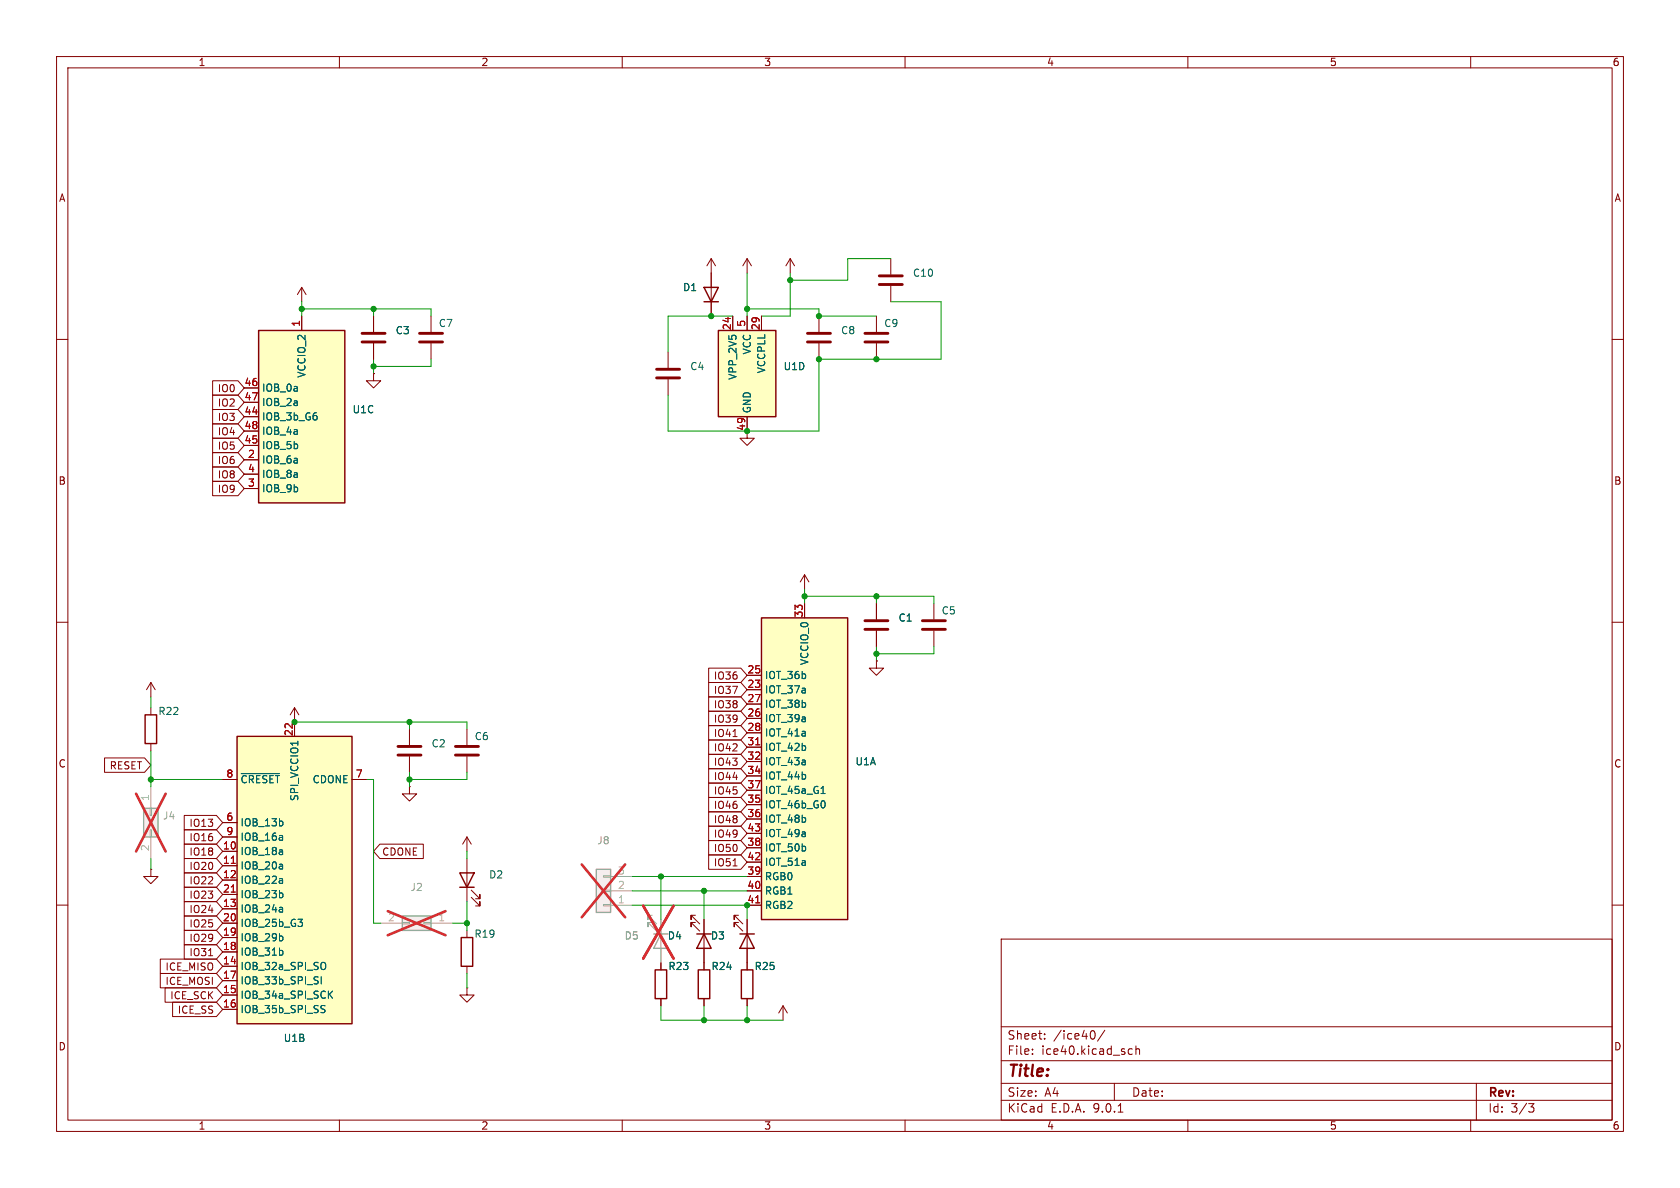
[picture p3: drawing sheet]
<svg xmlns="http://www.w3.org/2000/svg" width="297mm" height="210mm" viewBox="0 0 297 210" stroke-linecap="round" stroke-linejoin="round" font-family="sans-serif">
<g fill="none" stroke="#840000" stroke-width=".18">
<path d="M10 10h277v190h-277zM12 12h273v186h-273zM60 10v2M110 10v2M160 10v2M210 10v2M260 10v2M76.2 55.9v2.8M10 60h2M76.2 60.7v2.8M285 60h2M10 110h2"/>
<path d="M285 110h2M26.7 125.1v1.3M26.7 131.4v1.3M10 160h2M177 166h108v32h-108zM285 160h2M60 198v2M110 198v2M160 198v2M177 194.5h108M177 191.5h108M177 187.5h108"/>
<path d="M177 181.5h108M182.5 186.3v.1M182.5 185.5v.1M184.7 183.6v.1M184.7 182.8v.1M193.1 182.2a.81 .81 0 0 1 .6 .6 .81 .81 0 0 1-.3 .8l-.3 .1M195.3 182.1l-1.3 2M197 191.5v3M197.7 196.6h.8M199.5 186.3l.2 .1 .5-.1M200.2 185.5l-.5-.1-.2 .1M200.8 185.5l.2-.1 .4 .1 .1 .9"/>
<path d="M200.8 184.9v1.5M210 198v2M260 198v2M261 191.5v6.5M270.2 195.1h1l-.5 .6 .4 .1 .1 .5-.3 .3h-.4"/>
</g>
<path d="M74.2 58.9h4M74.2 60.5h4" fill="none" stroke="#840000" stroke-width=".51"/>
<path d="M25.7 126.4h2v5h-2z" fill="none" stroke="#840000" stroke-width=".25"/>
<path d="M127 58.4h10.2v15.3h-10.2z" fill="#ffffc2"/>
<path d="M127 58.4h10.2v15.3h-10.2z" fill="none" stroke="#840000" stroke-width=".25"/>
<path d="M129.5 55.9v2.5M132.1 55.9v2.5M134.6 55.9v2.5M144.8 55.9v2.8M157.5 45.7v2.8M157.5 50.5v2.8M132.1 73.7v3.8h1.2l-1.2 1.2-1.3-1.2h1.3M144.8 60.7v2.8M26.7 120.7l-.8 1.2M26.7 120.7l.7 1.2M26.7 120.7v2.5" fill="none" stroke="#840000" stroke-width=".18"/>
<path d="M142.7 58.9h4.1M155.4 48.8h4.1M155.4 50.3h4.1M142.7 60.5h4.1" fill="none" stroke="#840000" stroke-width=".51"/>
<path d="M105.4 153.7h2.5v7.6h-2.5z" fill="#f0f0f0"/>
<path d="M105.4 153.7h2.5v7.6h-2.5z" fill="none" stroke="#a1a1a1" stroke-width=".25"/>
<path d="M106.7 159.9h1.2v.2h-1.2zM106.7 157.4h1.2v.2h-1.2zM106.7 154.8h1.2v.3h-1.2zM107.9 157.5h3.9M107.9 154.9h3.9M107.9 160h3.9" fill="none" stroke="#a1a1a1" stroke-width=".18"/>
<path d="M102.8 152.8l7.7 9.3M110.5 152.8l-7.7 9.3" fill="none" stroke="#e12e31" stroke-width=".46"/>
<path d="M152.9 109.7h4.1M152.9 111.3h4.1M163.1 109.7h4M163.1 111.3h4" fill="none" stroke="#840000" stroke-width=".51"/>
<g fill="none" stroke="#840000" stroke-width=".18">
<path d="M125.7 45.7l-.7 1.3M125.7 45.7l.8 1.3M125.7 45.7v2.6M132.1 45.7l-.8 1.3M132.1 45.7l.7 1.3M132.1 45.7v2.6M139.7 45.7l-.8 1.3M139.7 45.7l.8 1.3M139.7 45.7v2.6M154.9 106.7v2.8M154.9 111.5v2.8M165.1 106.7v2.8"/>
<path d="M165.1 111.5v2.8"/>
</g>
<path d="M134.6 109.2h15.3v53.4h-15.3z" fill="#ffffc2"/>
<path d="M124.5 50.8h2.5l-1.3 2.5zM124.5 53.3h2.5M134.6 109.2h15.3v53.4h-15.3zM115.8 171.5h2.1v5h-2.1zM123.2 165.1h2.5M124.5 165.1l1.2 2.5h-2.5zM130.8 165.1h2.5M132.1 165.1l1.2 2.5h-2.5z" fill="none" stroke="#840000" stroke-width=".25"/>
<g fill="none" stroke="#840000" stroke-width=".18">
<path d="M53.3 50.8l-.7 1.3M53.3 50.8l.8 1.3M53.3 50.8v2.5M66 55.9v2.8M125.7 48.3v7.6M154.9 55.9v2.8M66 66v1.3h1.3l-1.3 1.3-1.2-1.3h1.2M66 66h.1M66 60.7v2.8M118.1 62.2v2.8M118.1 67.1v2.8M154.9 60.7v2.8"/>
<path d="M132.1 119.4h2.5M142.2 106.7v2.5M154.9 116.8v1.3h1.3l-1.3 1.3-1.2-1.3h1.2M154.9 116.8h.1M132.1 121.9h2.5M132.1 124.5h2.5M132.1 127h2.5M132.1 129.5h2.5M132.1 132.1h2.5M132.1 134.6h2.5M132.1 137.2h2.5M132.1 139.7h2.5"/>
<path d="M132.1 142.2h2.5M132.1 144.8h2.5M132.1 147.3h2.5M132.1 149.9h2.5M132.1 152.4h2.5M132.1 154.9h2.5M132.1 157.5h2.5M116.8 170.2v1.3M116.8 176.5v1.3M122.9 161.8h-.7v.8v-.8l1.5 1.5M122.9 163.1h-.7v.7v-.7l1.5 1.5M124.5 162.6v7.6"/>
<path d="M130.6 161.8h-.8v.8v-.8l1.5 1.5M130.6 163.1h-.8v.7v-.7l1.5 1.5M132.1 160h2.5M132.1 162.6v7.6"/>
</g>
<path d="M133.6 131.7h.7M133.6 159.6h.7" fill="none" stroke="#a90000" stroke-width=".18"/>
<path d="M145.1 140.3h.8" fill="none" stroke="#006464" stroke-width=".18"/>
<path d="M64 58.9h4.1M152.9 58.9h4.1M64 60.5h4.1M116.1 65.3h4M116.1 66.8h4M152.9 60.5h4.1" fill="none" stroke="#840000" stroke-width=".51"/>
<path d="M115.3 161.8h-.7v.8v-.8l1.5 1.5M115.3 163.1h-.7v.7v-.7l1.5 1.5M116.8 162.6v7.6" fill="none" stroke="#a1a1a1" stroke-width=".18"/>
<path d="M115.6 165.1h2.5M116.8 165.1l1.3 2.5h-2.5z" fill="none" stroke="#a1a1a1" stroke-width=".25"/>
<path d="M113.7 160.1l5.4 9.3M119.1 160.1l-5.4 9.3" fill="none" stroke="#e12e31" stroke-width=".46"/>
<path d="M45.7 58.4h15.3v30.5h-15.3z" fill="#ffffc2"/>
<path d="M45.7 58.4h15.3v30.5h-15.3zM123.4 171.5h2.1v5h-2.1zM131.1 171.5h2v5h-2z" fill="none" stroke="#840000" stroke-width=".25"/>
<g fill="none" stroke="#840000" stroke-width=".18">
<path d="M53.3 55.9v2.5M43.2 68.6h2.5M43.2 71.1h2.5M43.2 73.7h2.5M43.2 76.2h2.5M43.2 78.7h2.5M43.2 81.3h2.5M43.2 83.8h2.5M43.2 86.4h2.5M72.4 128.9v2.8M72.4 133.7v2.8M124.5 170.2v1.3"/>
<path d="M124.5 176.5v1.3M132.1 170.2v1.3M132.1 176.5v1.3M138.4 177.8l-.7 1.3M138.4 177.8l.8 1.3M138.4 177.8v2.5"/>
</g>
<path d="M70.4 132h4M70.4 133.5h4" fill="none" stroke="#840000" stroke-width=".51"/>
<path d="M41.9 130.2h20.3v50.8h-20.3z" fill="#ffffc2"/>
<path d="M41.9 130.2h20.3v50.8h-20.3zM81.5 165.7h2.1v5.1h-2.1z" fill="none" stroke="#840000" stroke-width=".25"/>
<g fill="none" stroke="#840000" stroke-width=".18">
<path d="M39.4 137.8h2.5M52.1 125.1v5.1M52.1 125.1l-.8 1.3M52.1 125.1l.7 1.3M62.2 137.8h2.6M26.7 153.7v1.2h1.2l-1.2 1.3-1.3-1.3h1.3M26.7 153.7h.1M39.4 145.4h2.5M39.4 148h2.5M39.4 150.5h2.5M39.4 153h2.5M39.4 155.6h2.5"/>
<path d="M39.4 158.1h2.5M39.4 160.7h2.5M39.4 163.2h2.5M39.4 165.7h2.5M39.4 168.3h2.5M39.4 170.8h2.5M39.4 173.4h2.5M39.4 175.9h2.5M39.4 178.4h2.5M82.5 174.6v1.3h1.3l-1.3 1.3-1.2-1.3h1.2M82.5 174.6h.1M82.5 164.5v1.2"/>
<path d="M82.5 170.8v1.3"/>
</g>
<g fill="none" stroke="#006464" stroke-width=".18">
<path d="M42.6 136.8h6.8M49.9 145.2l.1 .2-.1 .5M49.9 157.9l.1 .2-.1 .5M49.9 165.5l.1 .2-.1 .6M49.9 168.1l.1 .1-.1 .6M52.7 162.5h.8l-.5 .5M53.2 163l.3 .2v.3l-.3 .3M56.8 172.7v1.2M57 178.3l.3 .2 .2 .3-.3 .2h-.3M57 177.7l.5 .1M57.3 170.1l.1 .1a.81 .81 0 0 1-.1 1.2M58.2 175.7l.6 .8"/>
<path d="M58.8 175.2l-.7 .7"/>
</g>
<path d="M40.9 152.6h.7M40.9 157.7h.7" fill="none" stroke="#a90000" stroke-width=".18"/>
<path d="M25.4 142.9h2.5v5.1h-2.5z" fill="#f0f0f0"/>
<path d="M25.4 142.9h2.5v5.1h-2.5z" fill="none" stroke="#a1a1a1" stroke-width=".25"/>
<path d="M26.7 139.1v3.8M26.5 142.9h.3v1.2h-.3zM26.5 146.7h.3v1.3h-.3zM26.7 148v3.8" fill="none" stroke="#a1a1a1" stroke-width=".18"/>
<path d="M24.1 140.3l5.2 10.2M29.3 140.3l-5.2 10.2" fill="none" stroke="#e12e31" stroke-width=".46"/>
<path d="M80.5 132h4.1M80.5 133.5h4.1" fill="none" stroke="#840000" stroke-width=".51"/>
<path d="M142.2 101.6l-.7 1.3M142.2 101.6l.8 1.3M142.2 101.6v2.5M82.5 128.9v2.8M82.5 133.7v2.8M82.5 148v2.5M82.5 151.8v7.6M82.5 148l-.7 1.2M82.5 148l.8 1.2M83.3 158.6l1.5 1.5v-.7v.7h-.7M83.3 157.4l1.5 1.5v-.8v.8h-.7" fill="none" stroke="#840000" stroke-width=".18"/>
<path d="M81.3 154.3h2.5l-1.3 2.5zM81.3 156.8h2.5" fill="none" stroke="#840000" stroke-width=".25"/>
<path d="M71.1 161.9h5.1v2.6h-5.1z" fill="#f0f0f0"/>
<path d="M71.1 161.9h5.1v2.6h-5.1z" fill="none" stroke="#a1a1a1" stroke-width=".25"/>
<path d="M67.3 163.2h3.8M71.1 163.1h1.3v.2h-1.3zM74.9 163.1h1.3v.2h-1.3zM76.2 163.2h3.8M116.8 162.6v2.5M116.8 167.6v2.6" fill="none" stroke="#a1a1a1" stroke-width=".18"/>
<path d="M68.6 161.1l10.2 4.2M78.8 161.1l-10.2 4.2M113.7 160.1l5.4 9.3M119.1 160.1l-5.4 9.3" fill="none" stroke="#e12e31" stroke-width=".46"/>
<g fill="none" stroke="#840000" stroke-width=".18">
<path d="M53.3 55.9v2.5M66 55.9v2.8M125.7 48.3v2.5M125.7 53.3v2.6M129.5 55.9v2.5M132.1 55.9v2.5M134.6 55.9v2.5M37.6 74.9h4.5l1.1 1.3-1.1 1.3h-4.5zM37.6 77.5h4.5l1.1 1.2-1.1 1.3h-4.5zM37.6 72.4h4.5l1.1 1.3-1.1 1.2h-4.5zM37.6 67.3h4.5l1.1 1.3-1.1 1.3h-4.5zM37.6 69.8h4.5l1.1 1.3-1.1 1.3h-4.5z"/>
<path d="M43.2 68.6h2.5M43.2 71.1h2.5M43.2 73.7h2.5M43.2 76.2h2.5M43.2 78.7h2.5M66 66h.1M66 60.7v2.8M132.1 73.7v2.5M37.6 80h4.5l1.1 1.3-1.1 1.3h-4.5zM37.6 82.5h4.5l1.1 1.3-1.1 1.3h-4.5zM37.6 85.1h4.5l1.1 1.3-1.1 1.2h-4.5zM43.2 81.3h2.5"/>
<path d="M43.2 83.8h2.5M43.2 86.4h2.5M125.3 118.1h5.7l1.1 1.3-1.1 1.3h-5.7zM132.1 119.4h2.5M142.2 106.7v2.5M154.9 116.8h.1M154.9 106.7v2.8M154.9 111.5v2.8M18.5 134h7.1l1.1 1.3-1.1 1.2h-7.1zM39.4 137.8h2.5M52.1 127.6v2.6M62.2 137.8h2.6"/>
<path d="M72.4 139.1v1.2h1.3l-1.3 1.3-1.3-1.3h1.3M72.4 139.1h.1M125.3 135.9h5.7l1.1 1.3-1.1 1.2h-5.7zM125.3 133.3h5.7l1.1 1.3-1.1 1.3h-5.7zM125.3 120.6h5.7l1.1 1.3-1.1 1.3h-5.7zM125.3 128.3h5.7l1.1 1.2-1.1 1.3h-5.7zM125.3 123.2h5.7l1.1 1.3-1.1 1.2h-5.7zM125.3 125.7h5.7l1.1 1.3-1.1 1.3h-5.7zM125.3 138.4h5.7l1.1 1.3-1.1 1.3h-5.7zM125.3 130.8h5.7l1.1 1.3-1.1 1.3h-5.7zM129.6 130.2h.7M132.1 121.9h2.5"/>
<path d="M132.1 124.5h2.5M132.1 127h2.5M132.1 129.5h2.5M132.1 132.1h2.5M132.1 134.6h2.5M132.1 137.2h2.5M132.1 139.7h2.5M32.6 146.7h5.7l1.1 1.3-1.1 1.2h-5.7zM32.6 144.1h5.7l1.1 1.3-1.1 1.3h-5.7zM32.6 156.8h5.7l1.1 1.3-1.1 1.3h-5.7zM32.6 151.8h5.7l1.1 1.2-1.1 1.3h-5.7zM32.6 149.2h5.7l1.1 1.3-1.1 1.3h-5.7z"/>
<path d="M32.6 154.3h5.7l1.1 1.3-1.1 1.2h-5.7zM32.6 159.4h5.7l1.1 1.3-1.1 1.2h-5.7zM39.4 153h2.5M39.4 145.4h2.5M39.4 148h2.5M39.4 150.5h2.5M39.4 155.6h2.5M39.4 158.1h2.5M67.2 149.2h7.6v2.6h-7.6l-1.2-1.3zM125.3 143.5h5.7l1.1 1.3-1.1 1.3h-5.7zM125.3 148.6h5.7l1.1 1.3-1.1 1.2h-5.7zM125.3 146h5.7l1.1 1.3-1.1 1.3h-5.7z"/>
<path d="M125.3 141h5.7l1.1 1.2-1.1 1.3h-5.7zM125.3 151.1h5.7l1.1 1.3-1.1 1.3h-5.7zM129.6 153.1h.7M132.1 142.2h2.5M132.1 144.8h2.5M132.1 147.3h2.5M132.1 149.9h2.5M132.1 152.4h2.5M132.1 154.9h2.5M132.1 157.5h2.5M28.3 169.5h10l1.1 1.3-1.1 1.3h-10zM28.3 172.1h10l1.1 1.3-1.1 1.2h-10z"/>
<path d="M29.2 174.6h9.1l1.1 1.3-1.1 1.3h-9.1zM30.5 177.2h7.8l1.1 1.2-1.1 1.3h-7.8zM32.6 167h5.7l1.1 1.3-1.1 1.2h-5.7zM32.6 161.9h5.7l1.1 1.3-1.1 1.3h-5.7zM32.6 164.5h5.7l1.1 1.2-1.1 1.3h-5.7zM36.9 168.9h.7M39.4 160.7h2.5M39.4 163.2h2.5M39.4 165.7h2.5M39.4 168.3h2.5M39.4 170.8h2.5M39.4 173.4h2.5"/>
<path d="M39.4 175.9h2.5M39.4 178.4h2.5M116.8 170.2v1.3M116.8 176.5v1.3M124.5 162.6v2.5M124.5 167.6v3.9M124.5 176.5v1.3M132.1 162.6v2.5M132.1 167.6v3.9M132.1 176.5v1.3M132.1 160h2.5"/>
</g>
<g fill="none" stroke="#009600" stroke-width=".18">
<path d="M53.3 53.3v2.6M53.3 54.6h22.9v1.3M66 54.6v1.3M129.5 55.9h-11.4v6.3M132.1 48.3v7.6M132.1 54.6h12.7v1.3h10.1M139.7 48.3v7.6h-5.1M157.5 53.3h8.9v10.2h-21.6v12.7h-26.7v-6.3M157.5 45.7h-7.6v3.8h-10.2M66 63.5v2.5M76.2 63.5v1.3h-10.2M142.2 104.1v2.6"/>
<path d="M142.2 105.4h22.9v1.3M154.9 105.4v1.3M154.9 114.3v2.5M165.1 114.3v1.3h-10.2M26.7 123.2v1.9M26.7 132.7v6.4M26.7 137.8h12.7M52.1 127.6h30.4v1.3M64.8 137.8h1.2v25.4h1.3M72.4 127.6v1.3M72.4 136.5v2.6M82.5 136.5v1.3h-10.1"/>
<path d="M26.7 151.8v1.9M82.5 150.5v1.3M82.5 159.4v5.1M111.8 157.5h20.3M111.8 154.9h20.3M116.8 154.9v7.7M124.5 157.5v5.1M80 163.2h2.5M82.5 172.1v2.5M111.8 160h20.3v2.6M116.8 177.8v2.5h21.6M124.5 177.8v2.5"/>
<path d="M132.1 177.8v2.5"/>
</g>
<path d="M133.6 131.7h.7M40.9 152.6h.7M40.9 157.7h.7M133.6 159.6h.7" fill="none" stroke="#a90000" stroke-width=".18"/>
<g fill="none" stroke="#006464" stroke-width=".18">
<path d="M42.6 136.8h6.8M49.9 145.2l.1 .2-.1 .5M49.9 157.9l.1 .2-.1 .5M145.1 140.3h.8M49.9 165.5l.1 .2-.1 .6M49.9 168.1l.1 .1-.1 .6M52.7 162.5h.8l-.5 .5M53.2 163l.3 .2v.3l-.3 .3M56.8 172.7v1.2M57 178.3l.3 .2 .2 .3-.3 .2h-.3M57 177.7l.5 .1M57.3 170.1l.1 .1a.81 .81 0 0 1-.1 1.2"/>
<path d="M58.2 175.7l.6 .8M58.8 175.2l-.7 .7"/>
</g>
<g fill="#009600" stroke="#009600" stroke-width=".18">
<circle cx="82.5" cy="163.2" r=".46"/>
<circle cx="72.4" cy="127.6" r=".46"/>
<circle cx="72.4" cy="137.8" r=".46"/>
<circle cx="142.2" cy="105.4" r=".46"/>
<circle cx="154.9" cy="105.4" r=".46"/>
<circle cx="144.8" cy="55.9" r=".46"/>
<circle cx="144.8" cy="63.5" r=".46"/>
<circle cx="154.9" cy="63.5" r=".46"/>
<circle cx="139.7" cy="49.5" r=".46"/>
<circle cx="154.9" cy="115.6" r=".46"/>
<circle cx="132.1" cy="76.2" r=".46"/>
<circle cx="132.1" cy="54.6" r=".46"/>
<circle cx="125.7" cy="55.9" r=".46"/>
<circle cx="53.3" cy="54.6" r=".46"/>
<circle cx="66" cy="54.6" r=".46"/>
<circle cx="66" cy="64.8" r=".46"/>
<circle cx="132.1" cy="180.3" r=".46"/>
<circle cx="124.5" cy="180.3" r=".46"/>
<circle cx="132.1" cy="160" r=".46"/>
<circle cx="124.5" cy="157.5" r=".46"/>
<circle cx="116.8" cy="154.9" r=".46"/>
<circle cx="26.7" cy="137.8" r=".46"/>
<circle cx="52.1" cy="127.6" r=".46"/>
</g>
<text font-size="2.8" fill="#840000" x="178" y="190.9">Title:</text>
<g font-size="2.1" fill="#840000">
<text x="178" y="184">Sheet:</text>
<text x="186.2" y="184">/ice40/</text>
<text x="178" y="186.7">File:</text>
<text x="184.1" y="186.7">ice40.kicad_sch</text>
<text x="178" y="196.9">KiCad</text>
<text x="178" y="194.1">Size:</text>
<text x="184.7" y="194.1">A4</text>
<text x="185.7" y="196.9">E.D.A.</text>
<text x="193.3" y="196.9">9.0.1</text>
<text x="200" y="194.1">Date:</text>
<text x="263" y="194.3">Rev:</text>
<text x="263" y="196.9">Id:</text>
<text x="267.1" y="196.9">3/3</text>
</g>
<g font-size="1.8" fill="#840000">
<text x="35" y="11.9">1</text>
<text x="85" y="11.9">2</text>
<text x="135" y="11.9">3</text>
<text x="185" y="11.9">4</text>
<text x="235" y="11.9">5</text>
<text x="285" y="11.9">6</text>
<text x="10.3" y="35.9">A</text>
<text x="285.3" y="35.9">A</text>
<text x="38.4" y="69.5">IO0</text>
<text x="38.4" y="77.2">IO4</text>
<text x="38.4" y="74.6">IO3</text>
<text x="38.4" y="72.1">IO2</text>
<text x="131.8" y="76.2" transform="rotate(-90 131.8 76.2)">49</text>
<text x="38.4" y="82.2">IO6</text>
<text x="38.4" y="79.7">IO5</text>
<text x="10.3" y="85.9">B</text>
<text x="38.4" y="84.8">IO8</text>
<text x="38.4" y="87.3">IO9</text>
<text x="285.3" y="85.9">B</text>
<text x="126.1" y="122.9">IO37</text>
<text x="126.1" y="125.4">IO38</text>
<text x="126.1" y="120.3">IO36</text>
<text x="126.1" y="130.5">IO41</text>
<text x="126.1" y="128">IO39</text>
<text x="10.3" y="135.9">C</text>
<text x="19.3" y="136.2">RESET</text>
<text x="126.1" y="135.6">IO43</text>
<text x="126.1" y="133">IO42</text>
<text x="285.3" y="135.9">C</text>
<text x="126.1" y="138.1">IO44</text>
<text x="126.1" y="143.2">IO46</text>
<text x="126.1" y="140.7">IO45</text>
<text x="33.4" y="148.9">IO16</text>
<text x="33.4" y="146.4">IO13</text>
<text x="126.1" y="145.7">IO48</text>
<text x="126.1" y="148.3">IO49</text>
<text x="33.4" y="154">IO20</text>
<text x="33.4" y="151.4">IO18</text>
<text x="67.5" y="151.4">CDONE</text>
<text x="126.1" y="150.8">IO50</text>
<text x="126.1" y="153.4">IO51</text>
<text x="33.4" y="159.1">IO23</text>
<text x="33.4" y="156.5">IO22</text>
<text x="33.4" y="161.6">IO24</text>
<text x="33.4" y="164.1">IO25</text>
<text x="33.4" y="166.7">IO29</text>
<text x="29.2" y="171.8">ICE_MISO</text>
<text x="33.4" y="169.2">IO31</text>
<text x="29.2" y="174.3">ICE_MOSI</text>
<text x="30" y="176.8">ICE_SCK</text>
<text x="31.3" y="179.4">ICE_SS</text>
<text x="10.3" y="185.9">D</text>
<text x="285.3" y="185.9">D</text>
<text x="35" y="199.9">1</text>
<text x="85" y="199.9">2</text>
<text x="135" y="199.9">3</text>
<text x="185" y="199.9">4</text>
<text x="235" y="199.9">5</text>
<text x="285" y="199.9">6</text>
</g>
<g font-size="1.8" fill="#006464">
<text x="120.7" y="51.7">D1</text>
<text x="161.3" y="49.1">C10</text>
<text x="69.9" y="59.3">C3</text>
<text x="77.5" y="58">C7</text>
<text x="148.6" y="59.3">C8</text>
<text x="156.2" y="58">C9</text>
<text x="121.9" y="65.6">C4</text>
<text x="132.9" y="62.8" transform="rotate(-90 132.9 62.8)">VCC</text>
<text x="138.4" y="65.6">U1D</text>
<text x="46.2" y="69.4">IOB_0a</text>
<text x="46.2" y="72">IOB_2a</text>
<text x="54.2" y="66.9" transform="rotate(-90 54.2 66.9)">VCCIO_2</text>
<text x="130.4" y="67.2" transform="rotate(-90 130.4 67.2)">VPP_2V5</text>
<text x="135.5" y="66.1" transform="rotate(-90 135.5 66.1)">VCCPLL</text>
<text x="46.2" y="74.5">IOB_3b_G6</text>
<text x="46.2" y="77.1">IOB_4a</text>
<text x="62.2" y="73.3">U1C</text>
<text x="132.9" y="73.2" transform="rotate(-90 132.9 73.2)">GND</text>
<text x="46.2" y="79.6">IOB_5b</text>
<text x="46.2" y="82.1">IOB_6a</text>
<text x="46.2" y="84.7">IOB_8a</text>
<text x="46.2" y="87.2">IOB_9b</text>
<text x="158.8" y="110.1">C1</text>
<text x="166.4" y="108.8">C5</text>
<text x="143.1" y="117.7" transform="rotate(-90 143.1 117.7)">VCCIO_0</text>
<text x="135.1" y="120.2">IOT_36b</text>
<text x="135.1" y="122.8">IOT_37a</text>
<text x="135.1" y="125.3">IOT_38b</text>
<text x="27.9" y="126.6">R22</text>
<text x="83.8" y="131">C6</text>
<text x="135.1" y="127.9">IOT_39a</text>
<text x="135.1" y="130.4">IOT_41a</text>
<text x="76.2" y="132.3">C2</text>
<text x="135.1" y="132.9">IOT_42b</text>
<text x="135.1" y="135.5">IOT_43a</text>
<text x="151.1" y="135.5">U1A</text>
<text x="42.4" y="138.7">~{CRESET}</text>
<text x="52.9" y="141.7" transform="rotate(-90 52.9 141.7)">SPI_VCCIO1</text>
<text x="55.2" y="138.7">CDONE</text>
<text x="135.1" y="138">IOT_44b</text>
<text x="135.1" y="140.6">IOT_45a_G1</text>
<text x="135.1" y="143.1">IOT_46b_G0</text>
<text x="42.4" y="146.3">IOB_13b</text>
<text x="42.4" y="148.8">IOB_16a</text>
<text x="135.1" y="145.6">IOT_48b</text>
<text x="135.1" y="148.2">IOT_49a</text>
<text x="42.4" y="151.4">IOB_18a</text>
<text x="42.4" y="153.9">IOB_20a</text>
<text x="86.4" y="155.5">D2</text>
<text x="135.1" y="150.7">IOT_50b</text>
<text x="135.1" y="153.3">IOT_51a</text>
<text x="135.1" y="155.8">RGB0</text>
<text x="42.4" y="156.4">IOB_22a</text>
<text x="42.4" y="159">IOB_23b</text>
<text x="42.4" y="161.5">IOB_24a</text>
<text x="135.1" y="158.3">RGB1</text>
<text x="135.1" y="160.9">RGB2</text>
<text x="42.4" y="164.1">IOB_25b_G3</text>
<text x="42.4" y="166.6">IOB_29b</text>
<text x="83.8" y="166">R19</text>
<text x="118" y="166.3">D4</text>
<text x="125.6" y="166.3">D3</text>
<text x="42.4" y="169.1">IOB_31b</text>
<text x="42.4" y="171.7">IOB_32a_SPI_SO</text>
<text x="118.1" y="171.7">R23</text>
<text x="125.7" y="171.7">R24</text>
<text x="133.3" y="171.7">R25</text>
<text x="42.4" y="174.2">IOB_33b_SPI_SI</text>
<text x="42.4" y="176.8">IOB_34a_SPI_SCK</text>
<text x="42.4" y="179.3">IOB_35b_SPI_SS</text>
<text x="50.1" y="184.4">U1B</text>
</g>
<g font-size="1.8" fill="#a90000">
<text x="53.1" y="57.9" transform="rotate(-90 53.1 57.9)">1</text>
<text x="129.3" y="58.5" transform="rotate(-90 129.3 58.5)">24</text>
<text x="131.8" y="57.9" transform="rotate(-90 131.8 57.9)">5</text>
<text x="134.4" y="58.5" transform="rotate(-90 134.4 58.5)">29</text>
<text x="43.1" y="68.3">46</text>
<text x="43.1" y="70.9">47</text>
<text x="43.1" y="73.4">44</text>
<text x="43.1" y="75.9">48</text>
<text x="43.1" y="78.5">45</text>
<text x="43.7" y="81">2</text>
<text x="43.7" y="83.6">4</text>
<text x="43.7" y="86.1">3</text>
<text x="142" y="109.3" transform="rotate(-90 142 109.3)">33</text>
<text x="132" y="119.1">25</text>
<text x="132" y="121.7">23</text>
<text x="132" y="124.2">27</text>
<text x="51.8" y="130.2" transform="rotate(-90 51.8 130.2)">22</text>
<text x="132" y="126.7">26</text>
<text x="132" y="129.3">28</text>
<text x="132" y="131.8">31</text>
<text x="39.9" y="137.5">8</text>
<text x="62.8" y="137.5">7</text>
<text x="132" y="134.4">32</text>
<text x="132" y="136.9">34</text>
<text x="132" y="139.4">37</text>
<text x="132" y="142">35</text>
<text x="39.9" y="145.2">6</text>
<text x="39.9" y="147.7">9</text>
<text x="132" y="144.5">36</text>
<text x="132" y="147.1">43</text>
<text x="132" y="149.6">38</text>
<text x="39.3" y="150.2">10</text>
<text x="39.3" y="152.8">11</text>
<text x="39.3" y="155.3">12</text>
<text x="132" y="152.1">42</text>
<text x="132" y="154.7">39</text>
<text x="39.3" y="157.9">21</text>
<text x="39.3" y="160.4">13</text>
<text x="132" y="157.2">40</text>
<text x="132" y="159.8">41</text>
<text x="39.3" y="162.9">20</text>
<text x="39.3" y="165.5">19</text>
<text x="39.3" y="168">18</text>
<text x="39.3" y="170.6">14</text>
<text x="39.3" y="173.1">17</text>
<text x="39.3" y="175.6">15</text>
<text x="39.3" y="178.2">16</text>
</g>
<g font-size="1.8" fill="#aaa">
<text x="26.4" y="141.7" transform="rotate(-90 26.4 141.7)">1</text>
<text x="26.4" y="150.6" transform="rotate(-90 26.4 150.6)">2</text>
<text x="109.1" y="154.7">3</text>
<text x="109.1" y="159.8">1</text>
<text x="109.1" y="157.2">2</text>
<text x="68.5" y="162.9">2</text>
<text x="77.4" y="162.9">1</text>
</g>
<g font-size="1.8" fill="#989898">
<text x="28.7" y="145.1">J4</text>
<text x="105.5" y="149.5">J8</text>
<text x="72.5" y="157.7">J2</text>
<text x="110.3" y="166.3">D5</text>
</g>
</svg>
